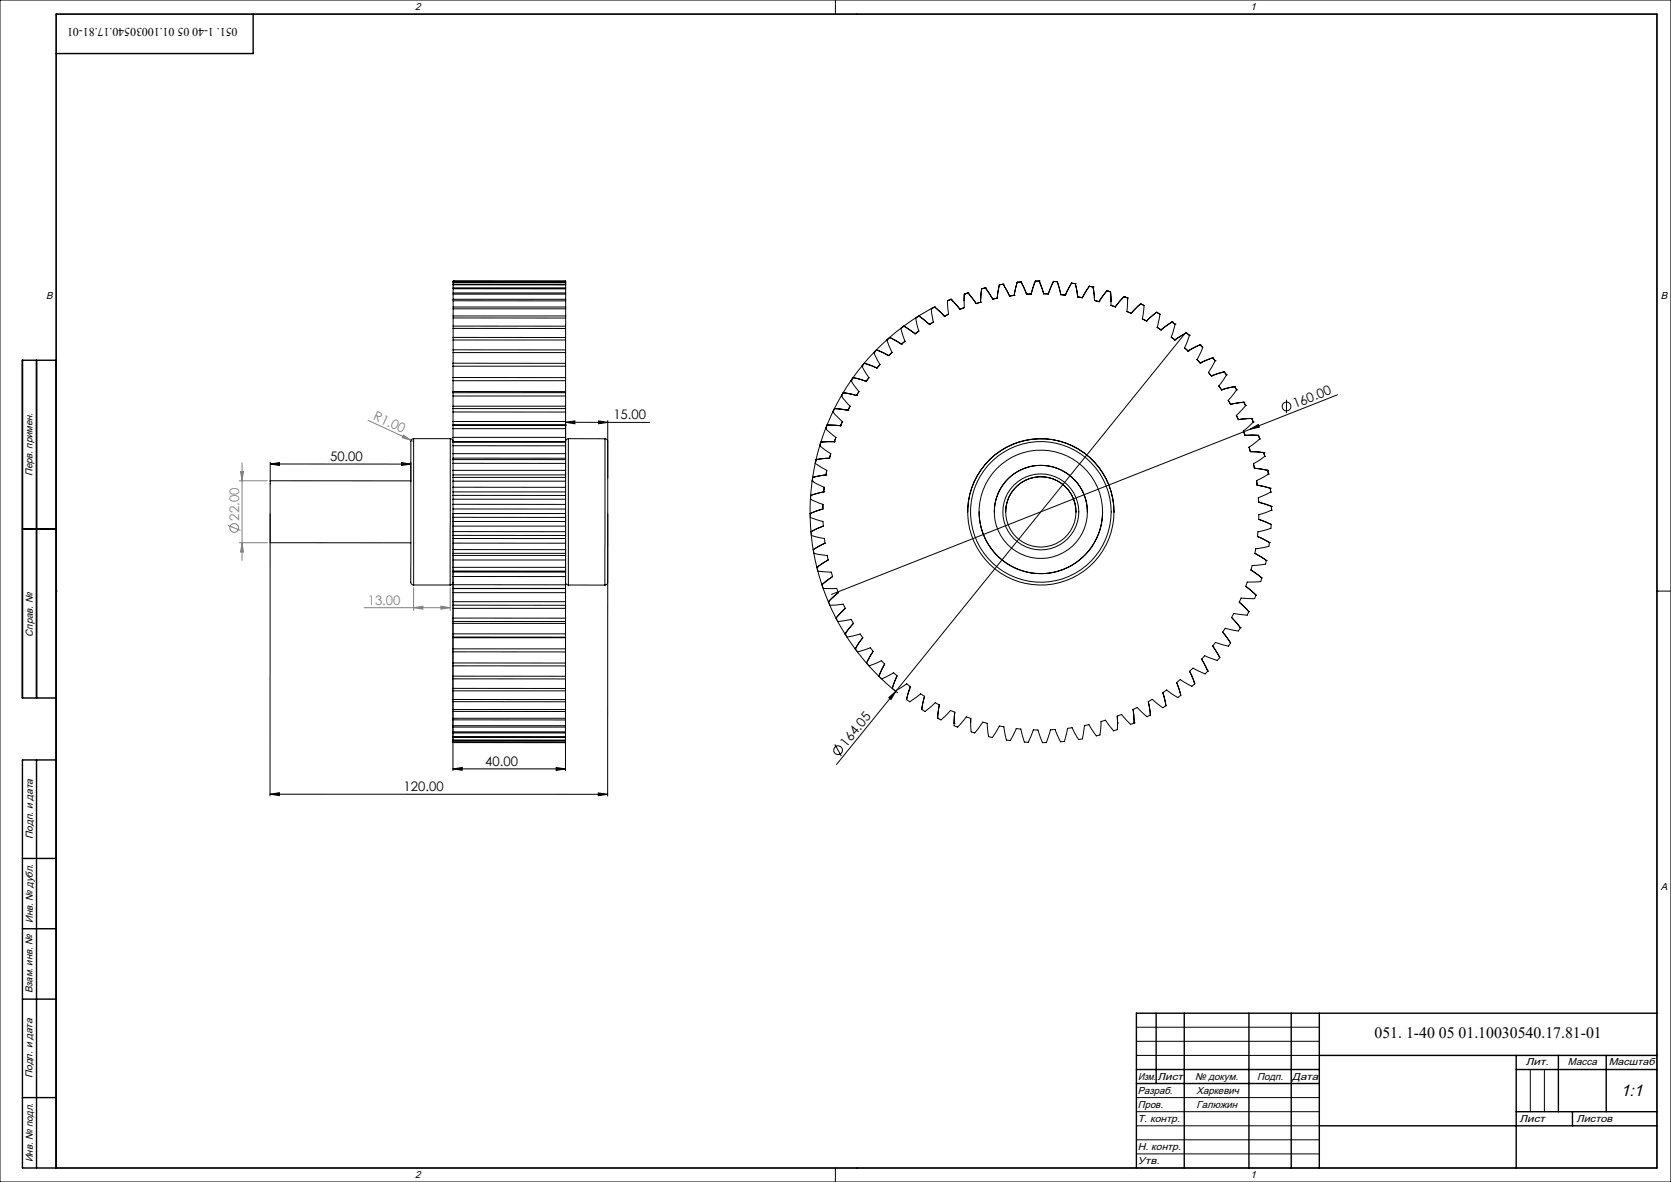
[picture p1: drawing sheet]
<svg xmlns="http://www.w3.org/2000/svg" width="594mm" height="420mm" viewBox="0 0 594 420" stroke-linecap="round" stroke-linejoin="round" font-family="sans-serif">
<g fill="none" stroke="#808080" stroke-width=".36">
<path d="M130.8 149.3l15.4 7.1M143.4 154.6l2.8 1.8-3.3-.9zM146.2 156.4l.8 .5M85 170.8h10M85.5 167.6h1l-.5 3.2zM86 164.5v34.7M81 186.7l4.5 1.8M85 192.8h10M86 192.8l.5 3.4h-1zM129.4 215.9h30.6M147 215.9l3.3-.5v1zM147 208.9v8"/>
<path d="M156.7 215.4l3.3 .5-3.3 .5zM160 208.9v8"/>
<circle cx="83.2" cy="187.6" r="1.55"/>
</g>
<g fill="none" stroke="#000" stroke-width=".36">
<path d="M0 0h594v420h-594zM20 5h569v410h-569zM297 0v5M304.5 5h.1M331.3 109.5a82 82 0 0 0-12.1 136.8M421.6 118.1l-103.2 127.6M201 150.1l3.4-.5v1zM201 149.5v20.4M201 150.1h15M212.8 149.6l3.2 .5-3.2 .5zM216 149.5v20.4M216 150.1h14.9"/>
<path d="M444.4 152.5l2.9-1.7 .4 1zM444.4 152.5l-148.8 58.7M457.3 142v4.8M475.4 140.3l-31 12.2M96.1 164.9l3.2-.5v1zM96.1 164.2v7M96.1 164.9h50M142.7 164.4l3.4 .5-3.4 .5zM146.1 164.3v7M96 182.5v100.3M161 182.6v91.2M201 182.6v91.2"/>
<path d="M216 182.6v100.3M20 210h.1M589 210h.1M589 210h5M315.9 247.9l2.5-2.2-1.7 2.8zM318.4 245.7l-21 26M161 273.2l3.3-.5v1zM161 273.2h40M197.7 272.7l3.3 .5-3.3 .5zM296.8 264.5l2.3 4.2M96 282.2l3.3-.5v1zM96 282.2h120"/>
<path d="M212.7 281.7l3.3 .5-3.3 .5zM404 365h65M404 370h65M404 375h65M404 390h65M404 395h65M544 380v15M549 380v15M297 415v5M304.5 415h.1M404 405h65M404 410h65"/>
<path d="M404 400h65"/>
<circle cx="457.3" cy="144.4" r="1.57"/>
<circle cx="297.9" cy="266.6" r="1.56"/>
</g>
<g fill="none" stroke="#000" stroke-width=".5">
<path d="M90 5v14h-70M13 128v120M20 128h-12v120h12M8 188h12M13 270v145M20 270h-12v145h581v-410h-569v410M8 305h12M8 330h12M8 355h12M411 360v25M421 360v55M444 360v55"/>
<path d="M459 360v55M469 360v55M469 375h120M539 375v40M554 375v20M571 375v20M589 360h-185v55M8 390h12M404 380h65M404 385h65M539 395h50M539 380h50"/>
<path d="M559 395v5M469 400h120"/>
</g>
<g fill="#000">
<path d="M444.4 152.5l2.9-1.7 .4 1zM315.9 247.9l2.5-2.2-1.7 2.8z"/>
<path d="M212.8 149.6l3.2 .5-3.2 .5zM201 150.1l3.4-.5v1zM142.7 164.4l3.4 .5-3.4 .5zM96.1 164.9l3.2-.5v1z"/>
<path d="M212.7 281.7l3.3 .5-3.3 .5zM96 282.2l3.3-.5v1zM197.7 272.7l3.3 .5-3.3 .5zM161 273.2l3.3-.5v1z"/>
</g>
<g fill="#808080">
<path d="M143.4 154.6l2.8 1.8-3.3-.9z"/>
<path d="M85.5 167.6h1l-.5 3.2zM86 192.8l.5 3.4h-1z"/>
<path d="M147 215.9l3.3-.5v1zM156.7 215.4l3.3 .5-3.3 .5z"/>
</g>
<g fill="none" stroke="#000" stroke-width=".36">
<path d="M161.1 99.9h.1M161.1 99.9h40M161.1 99.9v.3M201.1 99.9h.1M201.1 99.9v.3M368.1 99.9l-1.5 4.6M368.1 99.9l-1.5 4.5M368.1 99.9h.1M369.4 99.9h-1.3M369.4 99.9l1.6 4.5M369.4 99.9h.1M374.5 100l-1.9 4.4"/>
<path d="M374.5 100l1.3 .1M374.5 100h.1M161.1 119.9v.9M161.1 116.7v3.2M161.1 115.9v.8M161.1 113v2.9M161.1 112.3v.7M161.1 109.7v2.6M161.1 109.1v.6M161.1 106.9v2.2M161.1 106.3v.6M161.1 104.5v1.8"/>
<path d="M161.1 104.1v.4M161.1 102.6v1.5M161.1 102.3v.3M161.1 101.2v1.1M161.1 101v.2M161.1 100.3v.7M161.1 100.2v.1M161.1 119.9h39.9M161.1 116.7h39.9M161.1 115.9h39.9M161.1 113h40M161.1 112.3h40"/>
<path d="M161.1 109.7h40M161.1 109.1h40M161.1 106.9h40M161.1 106.3h40M161.1 104.5h40M161.1 104.1h40M161.1 102.6h40M161.1 102.3h40M161.1 101.2h40M161.1 101h40M161.1 100.3h40M161.1 100.2h40"/>
<path d="M201 119.9v.9M201 116.7v3.2M201 115.9v.8M201.1 113l-.1 2.9M201.1 112.3v.7M201.1 109.7v2.6M201.1 109.1v.6M201.1 106.9v2.2M201.1 106.3v.6M201.1 104.5v1.8M201.1 104.1v.4M201.1 102.6v1.5"/>
<path d="M201.1 102.3v.3M201.1 101.2v1.1M201.1 101v.2M201.1 100.3v.7M201.1 100.2v.1M316.3 119.9l-1 .9M316.3 119.9l4.1 2.4M316.3 119.9h.1M320.2 116.7l1.5 4.6-1.3 1M320.2 116.7h.1M321.3 115.9l-1.1 .8M321.3 115.9l4 2.7"/>
<path d="M321.3 115.9h.1M325.3 118.6h.1M325.5 113l1.1 4.7-1.3 .9M326.6 112.3l-1.1 .7M326.6 112.3l3.8 3M326.6 112.3h.1M330.4 115.3h.1M331 109.7l.8 4.8M331 109.7h.1M331.8 114.5l-1.4 .8M331.8 114.4l-1.4 .9M332.2 109.1l-1.2 .6"/>
<path d="M332.2 109.1l3.5 3.3M332.2 109.1h.1M335.7 112.4h.1M336.8 106.9l.4 4.8-1.5 .7M336.8 106.9h.1M337.2 111.6l-1.5 .8M338.1 106.3l-1.3 .6M338.1 106.3l3.2 3.6M338.1 106.3h.1M341.3 109.9h.1M342.8 109.3l-1.5 .6M342.8 104.5v4.8"/>
<path d="M342.8 104.5h.1M342.8 104.5l-.1 2.4M344.1 104.1l-1.3 .4M344.1 104.1l2.9 3.8M344.1 104.1h.1M347 107.9h.1M348.6 107.4l-1.6 .5M348.6 107.4h.1M349 102.6l-.4 4.8M349 102.6h.1M350.3 102.3l-1.3 .3M350.3 102.3l2.6 4"/>
<path d="M350.3 102.3h.1M352.9 106.3h.1M354.5 106l-1.6 .3M354.5 105.9v.1M355.2 101.2l-.7 4.8M355.2 101.2h.1M356.6 101l-1.4 .2M356.6 101l2.3 4.2M356.6 101h.1M358.9 105.2h.1M360.5 105l-1.6 .2M360.5 105h.1"/>
<path d="M361.6 100.3l-1.1 4.7M361.6 100.3h.1M363 100.2l-1.4 .1M363 100.2l1.9 4.3M363 100.2h.1M364.9 104.5h.1M366.6 104.5h-1.7M366.6 104.4l-1.7 .1M366.6 104.4v.1M371 104.4h1.6M371 104.4h.1M372.6 104.4h.1"/>
<path d="M375.8 100.1l1.3 4.6M375.8 100.1h.1M377.1 104.7l1.6 .2M377.1 104.7h.1M378.7 104.9h.1M380.9 100.6l-2.2 4.3M380.9 100.6l1.3 .2M380.9 100.6h.1M382.2 100.8l.9 4.7M382.2 100.8h.1M383.1 105.5l1.6 .3M383.1 105.5h.1"/>
<path d="M384.7 105.8h.1M387.2 101.7l-2.5 4.1M387.2 101.7l1.3 .3M387.2 101.7h.1M388.5 102l.6 4.8M388.5 102h.1M389.1 106.8l1.6 .4M389.1 106.8h.1M390.7 107.2h.1M393.5 103.3l-2.8 3.9M393.5 103.3l1.3 .4M393.5 103.3h.1"/>
<path d="M394.8 103.7l.1 4.8 1.6 .6M394.8 103.7l.1 3.4M394.8 103.7h.1M396.5 109v.1M399.6 105.4l-3.1 3.7M399.6 105.4l1.2 .5M399.6 105.4h.1M400.8 105.9l-.2 4.8 1.5 .7M400.8 105.9h.1M400.8 105.9v.8M400.8 106.7h.1M402.1 111.3v.1"/>
<path d="M405.5 108l-3.4 3.4M405.5 108l1.2 .6M405.5 107.9l1.2 .7M405.5 107.9v.1M406.7 108.6l-.6 4.7 1.4 .8M407.5 114.1h.1M411.2 111l-3.7 3.1M411.2 111l1.1 .7M411.2 111h.1M412.3 111.7l-1 4.6 1.4 .9M412.7 117.2h.1M416.6 114.4l-3.9 2.8"/>
<path d="M416.6 114.4l1.1 .8M416.6 114.4h.1M417.7 115.2l-1.4 4.6 1.4 1M417.7 115.2h.1M421.7 118.3l-4 2.5M421.7 118.3l1.1 .9M421.7 118.3h.1M422.8 119.2l-1.7 4.4 1.2 1.1M422.8 119.2h.1M161 139.5v1.2M161 135.3v3.8M161 139.1v.4"/>
<path d="M161 129.1v1M161 130.1v4.1M161 139.5h40M161 135.3h40M161 139.1l40 .1M161 129.1h40M161 130.1h40M161.1 124.3v1M161.1 125.3l-.1 3.8M161.1 120.8v3.5M161.1 124.3h39.9M161.1 125.3h39.9"/>
<path d="M161.1 120.8h39.9M201 139.5v1.2M201 134.2l-40-.1v1.2M201 134.2v1.1M201 135.3v3.9M201 139.2v.3M201 129.1v1M201 130.1v4.1M201 124.3v1M201 125.3v3.8M201 120.8v3.5M299.8 139.5l-.7 1.2"/>
<path d="M299.8 139.5l4.6 1M299.8 139.5h.1M302.5 135.3l2.1 2.9a1.19 1.19 0 0 1 .1 2l-.3 .3M302.5 135.3h.1M303.3 134.2l-.8 1.1M303.3 134.2l4.6 1.3M303.3 134.1l4.6 1.4M303.3 134.1l-.8 1.2M303.3 134.1v.1M305.3 139.1l-.9 1.4M306.4 130.1l2.5 4.1-1 1.3M306.4 130.1h.1"/>
<path d="M307.2 129.1l-.8 1M307.2 129.1l4.5 1.7M307.2 129.1h.1M307.9 135.5h.1M310.7 125.3l2.1 4.3M310.7 125.3h.1M311.6 124.3l-.9 1M311.6 124.3l4.3 2.1M311.6 124.3h.1M311.7 130.8h.1M312.8 129.6l-1.1 1.2M315.3 120.8l1.8 4.4"/>
<path d="M315.3 120.8h.1M315.9 126.3v.1M317.1 125.2l-1.2 1.2M317.1 125.2l-1.2 1.1M320.4 122.3h.1M321.7 121.2l-1.3 1.1M417.7 120.8h.1M422.3 124.7h.1M426.6 122.5l-4.3 2.2M426.6 122.5l.9 1M426.6 122.5h.1M426.6 129h.1"/>
<path d="M427.5 123.5l-2 4.3 1.1 1.2M430.6 133.6h.1M431.1 127.2l-4.5 1.8M431.1 127.2l.8 1M431.1 127.2h.1M431.9 128.2l-2.3 4.1 1 1.3M431.9 128.2h.1M434.2 138.5h.1M435.2 132.1l-4.6 1.5M435.2 132.1l.8 1.1M435.2 132.1h.1M436 133.2l-2.7 3.9 .9 1.4"/>
<path d="M436 133.2h.1M438.9 137.4l-4.7 1.1M438.9 137.4l.7 1.1M438.9 137.4h.1M439.6 138.5l-3 3.8 .8 1.4M439.6 138.5h.1M147 155.9a1.28 1.28 0 0 0-.9 1.8l-.1 49.2a1.09 1.09 0 0 0 1 1M147 155.9v52M147 155.9h13.1M160.1 155.9a.96 .96 0 0 1 .9 1M160.1 155.9l-.1 52M161 157.1v1.3"/>
<path d="M161 158.4v2.8M161 156.9v.2M161 151v1.3M161 152.3v3.1M161 151h.1M161 145.2v1.2M161 146.4v3.4M161 155.4v1.6M161 149.8v1.2M161 140.7v3.6M161 144.3v.9M161 156.9h40"/>
<path d="M161 151h40M161 157.1h40M161 158.4h40M161 152.3h40M161 155.4h40M161 145.2h40M161 146.4h40M161 149.8h40M161 140.7h40M161 144.3h40M201 157.1v1.3M201 158.4v2.8"/>
<path d="M201 156.9v.2M201 151v1.3M201 152.3v3.1M201 151h.1M201 145.2v1.2M201 146.4v3.4M201 155.4v1.6M201 149.8v1.2M201 140.7v3.6M201 144.3v.9M202 155.9a1.02 1.02 0 0 0-1 1M202 155.9v52"/>
<path d="M202 155.9h13.1M215.1 155.9a1.28 1.28 0 0 1 .9 1.9v48.7a1.11 1.11 0 0 1-1 1.4M215.1 155.9l-.1 52M291.4 158.4l3.9 2.8-.4 1.6M291.8 157.1l-.4 1.3M291.8 157.1h.1M293.5 152.3l3.6 3.1-.5 1.6M293.5 152.3h.1M294 151l-.5 1.3M294 151l4.8 .3M294 151h.1M296.1 146.4l2.5 2.6a1.15 1.15 0 0 1 .3 1.9l-.1 .4"/>
<path d="M296.6 157l-4.8 .1M296.6 157h.1M296.7 145.2l-.6 1.2M296.7 145.2l4.7 .6M296.7 145.2h.1M298.8 151.3h.1M299.1 140.7l3.1 3.6M299.1 140.7h.1M301.4 145.8h.1M302.2 144.3l-.8 1.5M304.4 140.5h.1M437.4 143.7h.1"/>
<path d="M440.2 149.1h.1M442.1 142.9l-4.7 .8M442.1 142.9l.7 1.2M442.1 142.9h.1M442.6 154.7h4.8M442.6 154.7h.1M442.8 144.1l-3.3 3.5 .7 1.5M442.8 144.1h.1M445 148.7l-4.8 .4M445 148.7l.5 1.2M445 148.7h.1M445.5 149.9l-3.5 3.3 .6 1.5"/>
<path d="M445.5 149.9h.1M447.4 154.7l.4 1.3M447.4 154.7h-4.8M447.4 154.7h.1M447.8 156l-3.8 2.9 .5 1.6M447.8 156h.1M146.1 170.9l-50-.1-.1 1.1v20.9l50.1 .1M161 176v1.4M161 177.4v1.8M161 174.8v1.2M161 169.6v1.4M161 171v2.1"/>
<path d="M161 168.8v.8M161 163.3v1.3M161 164.6v2.5M161 162.8v.5M161 179.2v1.7M161 173.1v1.7M161 167.1v1.7M161 161.2v1.6M161 177.4h40M161 176l40 .1M161 179.2h40M161 174.8h40"/>
<path d="M161 171h40M161 169.6h40M161 173.1l40 .1M161 168.8h40M161 163.3h40M161 164.6l40 .1M161 167.1h40M161 162.8h40M161 161.2h40M201 176.1v1.3M201 177.4v1.8M201 174.8v1.3"/>
<path d="M201 169.6v1.4M201 171v2.2M201 168.8v.8M201 163.3v1.4M201 164.7v2.4M201 162.8v.5M201 179.2v1.7M201 173.2v1.6M201 167.1v1.7M201 161.2v1.6M288.1 177.4l4.4 1.8v1.7M288.1 177.4h.1"/>
<path d="M288.2 176.1l-.1 1.3M288.2 176v.1M288.7 171l4.3 2.2-.2 1.6M288.7 171h.1M288.9 169.6l-.2 1.4M288.9 169.6h.1M289.8 164.7l4.1 2.4-.3 1.7M290.1 163.3l-.3 1.4M290.1 163.3h.1M292.5 179.2v1.7M292.8 174.8l-4.6 1.3M292.8 174.8h.1"/>
<path d="M293.6 168.8l-4.7 .8M293.6 168.8h.1M294.9 162.8l-4.8 .5M294.9 162.8h.1M444.5 160.5l4.8 .3M444.5 160.5h.1M445.9 166.4l4.7 .7M445.9 166.4h.1M446.9 172.4l4.7 1.1M446.9 172.4h.1M447.3 176.8l.1 1.7M447.4 178.5l4.6 1.4"/>
<path d="M447.4 178.5h.1M449.3 160.8l.3 1.4M449.3 160.8h.1M449.6 162.2l-4 2.6 .3 1.6M449.6 162.2h.1M450.6 167.1l.3 1.4M450.6 167.1h.1M450.9 168.5l-4.2 2.3 .2 1.6M450.9 168.5h.1M451.6 173.5l.1 1.4M451.6 173.5h.1M451.7 174.9l-4.4 1.9 .1 1.7"/>
<path d="M451.7 174.9h.1M452 179.9v1.4M452 179.9h.1M161 182.5v1.3M161 188.9v1.3M161 180.9v1.6M161 183.8v1.5M161 187v1.9M161 190.2v1.2M161 195.3v1.3M161 193v2.3M161 196.6v.8"/>
<path d="M161 199v2.6M161 185.3v1.7M161 191.4v1.6M161 197.4v1.6M161 183.8l40 .1M161 182.5h40M161 188.9h40M161 190.2l40 .1M161 180.9h40M161 185.3h40M161 187h40M161 191.4h40"/>
<path d="M161 195.3h40M161 196.6h40M161 193h40M161 197.4h40M161 199h40M201 182.5v1.4M201 188.9v1.4M201 180.9v1.6M201 183.9v1.4M201 187v1.9M201 190.3v1.1M201 195.3v1.3"/>
<path d="M201 193v2.3M201 196.6v.8M201 199v2.6M201 185.3v1.7M201 191.4v1.6M201 197.4v1.6M288 182.5v.3a1.11 1.11 0 0 0 1.1 1.5l3.5 1 .1 1.7-4.4 1.9M288 182.5h.1M288.3 188.9v.3a1.13 1.13 0 0 0 1.3 1.4l3.5 .8 .2 1.6M288.3 188.9h.1M289.1 195.3v.3a1.18 1.18 0 0 0 1.4 1.3l3.5 .5 .4 1.6-4 2.6M292.5 180.9l-4.5 1.6"/>
<path d="M292.5 180.9h.1M293.3 193l-4.2 2.3M344 181.9a26 26 0 0 1 26-26 26 26 0 0 1 26 26M344 181.9h.1M348.1 181.9a21.9 21.9 0 0 0 21.9 21.9 21.9 21.9 0 0 0 21.9-21.9M353.4 181.9a16.5 16.5 0 0 1 16.6-16.5 16.5 16.5 0 0 1 16.5 16.5M353.4 181.9h.1M357.5 181.9a12.5 12.5 0 0 1 12.5-12.5 12.5 12.5 0 0 1 12.5 12.5M357.5 181.9h.1M382.5 181.9h.1M386.5 181.9h.1M396 181.9h.1"/>
<path d="M450.1 199.1v.4a1.12 1.12 0 0 1-1.4 1.1l-3.6 .4-.4 1.5 3.9 2.9M450.1 199.1h.1M451.3 192.8l-.1 .3a1.07 1.07 0 0 1-1.3 1.3l-3.5 .6-.3 1.6 4 2.5M451.3 192.8h.1M451.9 186.4l-.1 .3a1.14 1.14 0 0 1-1.2 1.4l-3.5 .9-.1 1.6 4.3 2.2M451.9 186.4h.1M452 181.3l-4.5 1.6-.1 1.7 4.5 1.8M452 181.3h.1M147 207.9h13M161 219.6v1.2M161 219.6l40 .1M161 206.9a1.02 1.02 0 0 1-1 1"/>
<path d="M161 201.6v1.3M161 202.9v.4M161 204.8v3M161 207.8v1.3M161 209.1h.1M161 210.6v3.2M161 213.8v1.2M161 203.3v1.5M161 216.2v3.4M161 209v1.6M161 215v1.2M161 209.1h40"/>
<path d="M161 201.6h40M161 202.9h40M161 203.3h40M161 204.8l40 .1M161 207.8h40M161 210.6h40M161 213.8h40M161 215l40 .1M161 216.2h40M201 206.9a1.02 1.02 0 0 0 1 1M201 207.8v1.3M201 209.1h.1"/>
<path d="M201 210.6v3.2M201 213.8v1.3M201 216.2v3.5M201 219.7v1.2M201 209.1v1.5M201 215.1v1.1M201 201.6v1.3M201 202.9v.4M201 204.9v2.9M201 203.3v1.6M202 207.9h13M290.4 201.6l.1 .3a1.15 1.15 0 0 0 1.4 1.2l2.4 .2a1.17 1.17 0 0 1 1.5 1.2l.2 .4-3.8 2.9"/>
<path d="M290.4 201.6h.1M292.2 207.8l.1 .3a1.12 1.12 0 0 0 1.5 1h3.6l.6 1.5-3.5 3.2M292.2 207.8h.1M294.5 213.8l.1 .3a1.09 1.09 0 0 0 1.6 .9l3.6-.3 .7 1.5M294.5 213.8h.1M297.2 219.7l.2 .2a1.12 1.12 0 0 0 1.6 .8l3.5-.6 .9 1.4-3 3.7M300.5 216.2l-3.3 3.5M442.8 208.3l3.7 3.2M443.9 217.4l-.1 .3a1.1 1.1 0 0 1-1.7 .8l-3.5-.5-.2 .4a1.15 1.15 0 0 0 .2 1.9l2.3 2.7M443.9 217.4h.1M446.5 211.5l-.2 .3a1.12 1.12 0 0 1-1.5 .9l-3.6-.2-.7 1.5 3.4 3.4M448.6 205.4l-.1 .3a1.09 1.09 0 0 1-1.5 1l-3.6 .1-.6 1.6 3.7 3.1"/>
<path d="M448.6 205.3v.1M161 221.5v3.7M161 225.2v1.2M161 220.8v.7M161 226.6v4M161 230.6v1M161 226.4v.2M161 231.6v4M161 235.6v1M161 236.6v3.7M161 220.8l40 .1M161 221.5h40"/>
<path d="M161 225.2h40M161 226.4h40M161 226.6h40M161 230.6h40M161 231.6l40 .1M161 235.6h40M161 236.6h40M201 221.5v3.7M201 225.2v1.2M201 220.9v.6M201 226.6v4M201 230.6v1.1"/>
<path d="M201 226.4v.2M201 231.7v3.9M201 235.6v1M201 236.6v3.7M300.4 225.2l.2 .3a1.08 1.08 0 0 0 1.7 .6l2.3-.5a1.15 1.15 0 0 1 1.9 .7l.2 .3M300.4 225.2h.1M303.4 221.5l-3 3.7M304 230.6l.2 .2a1.15 1.15 0 0 0 1.8 .5l3.4-1.1 1 1.2-2.4 4.2M304 230.6h.1M306.7 226.6l-2.7 4M308 235.6l.3 .2a1.12 1.12 0 0 0 1.8 .4l3.2-1.4 1.2 1.2-2.1 4.3M308 235.6h.1"/>
<path d="M422.9 238.5l1.8 4.5M422.9 238.5l1.8 4.4M427.1 234.2l2.2 4.3M429.3 238.5l-.2 .2a1.1 1.1 0 0 1-1.8 .3l-3.2-1.6-1.2 1.1M429.3 238.5h.1M433.6 233.7l-.2 .2a1.15 1.15 0 0 1-1.8 .4l-3.4-1.3-1.1 1.2 2.2 4.3M433.6 233.6v.1M437.4 228.5l-.1 .3a1.12 1.12 0 0 1-1.8 .5l-3.4-1-1 1.3 2.5 4.1M437.4 228.5h.1M440.9 223l-.2 .4a1.13 1.13 0 0 1-1.7 .6l-3.5-.7-.9 1.3 2.8 3.9M440.9 223h.1M161 240.3v.9"/>
<path d="M161 241.2v3.4M161 244.6v.9M161 245.5v3M161 248.5v.8M161 249.3v2.8M161 252.1v.7M161 252.8v2.4M161 255.2v.6M161 255.8v2.1M161 257.9v.5h40v-.5M161 258.3v1.8M161 240.3h40"/>
<path d="M161 241.2h40M161 244.6h40M161 245.5h40M161 248.5l40 .1M161 249.3l40 .1M161 252.1h40M161 252.8h40M161 255.2h40M161 255.8h40M161 257.9h40M201 240.3v.9M201 241.2v3.4"/>
<path d="M201 244.6v.9M201 245.5v3.1M201 248.6v.8M201 249.4v2.7M201 252.1v.7M201 252.8v2.4M201 255.2v.6M201 255.8v2.1M201 258.3v1.8M312.4 240.3h.1M317.2 244.6l.2 .2a1.17 1.17 0 0 0 1.9 .1l3-1.9 1.3 1-1.3 4.6M318.9 240.2l-1.7 4.4"/>
<path d="M318.9 240.2l-1.3-1.1-3.1 1.7a1.2 1.2 0 0 1-1.9-.4l-.2-.1M322.3 248.6l.2 .2a1.13 1.13 0 0 0 1.9-.1l2.8-2.2 1.4 .9-.9 4.7M322.3 248.5v.1M323.6 244l-1.3 4.5M327.7 252.1l.2 .2a1.11 1.11 0 0 0 1.9-.2l2.7-2.4 1.4 .8-.6 4.7M327.7 252.1h.1M333.3 255.2h.1M333.9 250.5l-.6 4.7M339.2 257.1h.1M339.4 253.1l-.2 3.6a1.22 1.22 0 0 0 1.1 1.6l.9-.8 2.3-2.8 1.6 .6v3.6a1.21 1.21 0 0 0 1.3 1.5l.9-.9 2-2.9 1.6 .4 .3 3.6a1.2 1.2 0 0 0 1.4 1.4l1.2-1.4 1.4-2.6 1.7 .3 .6 3.5a1.22 1.22 0 0 0 1.4 1.4l.5-.5 1.8-3.8 1.7 .2 .9 3.5a1.18 1.18 0 0 0 1.5 1.2l1.2-2.2 .8-2.3 1.7 .1 1.1 3.4a1.16 1.16 0 0 0 1.7 1.1l.8-1.7 .8-2.9 1.7-.1 1.3 3.3a1.23 1.23 0 0 0 1.8 1l1.1-3.5a1.16 1.16 0 0 1 1.4-1.4h.4l1.7 3.2a1.22 1.22 0 0 0 1.8 .8l.3-.6 .6-4.2 1.6-.3 1.9 3a1.19 1.19 0 0 0 1.8 .7l.5-2.4 .1-2.4 1.6-.5 2.1 2.9a1.2 1.2 0 0 0 1.9 .5l.3-1.9-.1-2.9M339.4 253.1l-1.5-.7-2.5 2.6a1.17 1.17 0 0 1-2 .3l-.1-.1M339.4 253.1l-.2 4"/>
<path d="M345.1 256.7h.1M345.1 255.3v1.4M397.2 254.5l1.5-.6 3.2 3.5 1.3-.5M397.2 254.4l.1 2.5M397.3 256.9h.1M403.2 256.9h.1M408.2 249.3l.7 4.8M408.9 254.1l-.2 .1a1.15 1.15 0 0 1-1.9-.3l-2.6-2.5-1.4 .7 .4 4.8M413.3 246.1l1.4-.9 3 2a1.23 1.23 0 0 0 1.9 0l.1-.1M413.3 246.1l1.2 4.7M414.5 250.8l-.3 .1a1.15 1.15 0 0 1-1.8-.1l-2.8-2.3-1.4 .8 .7 4.8M419.7 247v.1"/>
<path d="M424.7 243l-.2 .2a1.13 1.13 0 0 1-1.9 .1l-3-1.8-1.3 1 1.4 4.6M424.7 242.9v.1M161 260.1v.3M161 260.4v1.3M161 261.7v.3M161 262v.9M161 262.9v.3M161 263.6v.2M161 263.6l40 .1-40 .1M161 260.1h40M161 260.4h40M161 261.7h40"/>
<path d="M161 262l40 .1M161 262.9l40 .1M161 263.2h40M161 263.2v.4M201 260.1v.3M201 260.4v1.3M201 261.7v.4M201 262.1v.9M201 263v.2M201 263.2v.7l-40-.1"/>
<circle cx="370" cy="181.9" r="22"/>
<circle cx="370" cy="181.9" r="26"/>
<circle cx="370" cy="181.9" r="12.5"/>
<circle cx="370" cy="181.9" r="16.6"/>
<circle cx="370" cy="181.9" r="25"/>
<circle cx="370" cy="181.9" r="13.5"/>
</g>
<text font-size="5.8" x="576.1" y="389.5">1:1</text>
<text font-size="5.6" x="488.6" y="368.8">051. 1-40 05 01.10030540.17.81-01</text>
<g font-size="4.7" fill="#808080">
<text x="132.4" y="149" transform="rotate(25 132.4 149)">R1.00</text>
<text x="85" y="185" transform="rotate(-90 85 185)">22.00</text>
<text x="130.7" y="214.9">13.00</text>
</g>
<g font-size="4.7">
<text x="218" y="149">15.00</text>
<text x="460.4" y="145.1" transform="rotate(-22 460.4 145.1)">160.00</text>
<text x="117.3" y="163.9">50.00</text>
<text x="300.9" y="265.7" transform="rotate(-51 300.9 265.7)">164.05</text>
<text x="172.5" y="272.2">40.00</text>
<text x="143.5" y="281.2">120.00</text>
</g>
<text font-size="4.2" x="84.5" y="9.8" transform="rotate(-180 84.5 9.8)">051. 1-40 05 01.10030540.17.81-01</text>
<g font-size="3.6">
<text x="147.5" y="3.6">2</text>
<text x="444.5" y="3.6">1</text>
<text x="16.4" y="106.1">B</text>
<text x="590.4" y="106.1">B</text>
<text x="11.6" y="169.3" transform="rotate(-90 11.6 169.3)">Перв. примен.</text>
<text x="11.6" y="226.2" transform="rotate(-90 11.6 226.2)">Справ. №</text>
<text x="11.6" y="298.1" transform="rotate(-90 11.6 298.1)">Подп. и дата</text>
<text x="590.4" y="316.1">A</text>
<text x="11.6" y="328" transform="rotate(-90 11.6 328)">Инв. № дубл.</text>
<text x="11.6" y="353" transform="rotate(-90 11.6 353)">Взам. инв. №</text>
<text x="11.6" y="383.1" transform="rotate(-90 11.6 383.1)">Подп. и дата</text>
<text x="404.5" y="383.6">Изм.</text>
<text x="411.5" y="383.6">Лист</text>
<text x="424.9" y="383.6">№ докум.</text>
<text x="446.9" y="383.6">Подп.</text>
<text x="459.4" y="383.6">Дата</text>
<text x="542.4" y="378.6">Лит.</text>
<text x="557.4" y="378.6">Масса</text>
<text x="571.8" y="378.6">Масштаб</text>
<text x="404.5" y="388.6">Разраб.</text>
<text x="425.4" y="388.6">Харкевич</text>
<text x="404.5" y="393.6">Пров.</text>
<text x="425.4" y="393.6">Галюжин</text>
<text x="404.5" y="398.6">Т. контр.</text>
<text x="540.2" y="398.6">Лист</text>
<text x="560.4" y="398.6">Листов</text>
<text x="11.6" y="413" transform="rotate(-90 11.6 413)">Инв. № подл.</text>
<text x="404.5" y="413.6">Утв.</text>
<text x="404.5" y="408.6">Н. контр.</text>
<text x="147.5" y="418.6">2</text>
<text x="444.5" y="418.6">1</text>
</g>
</svg>
